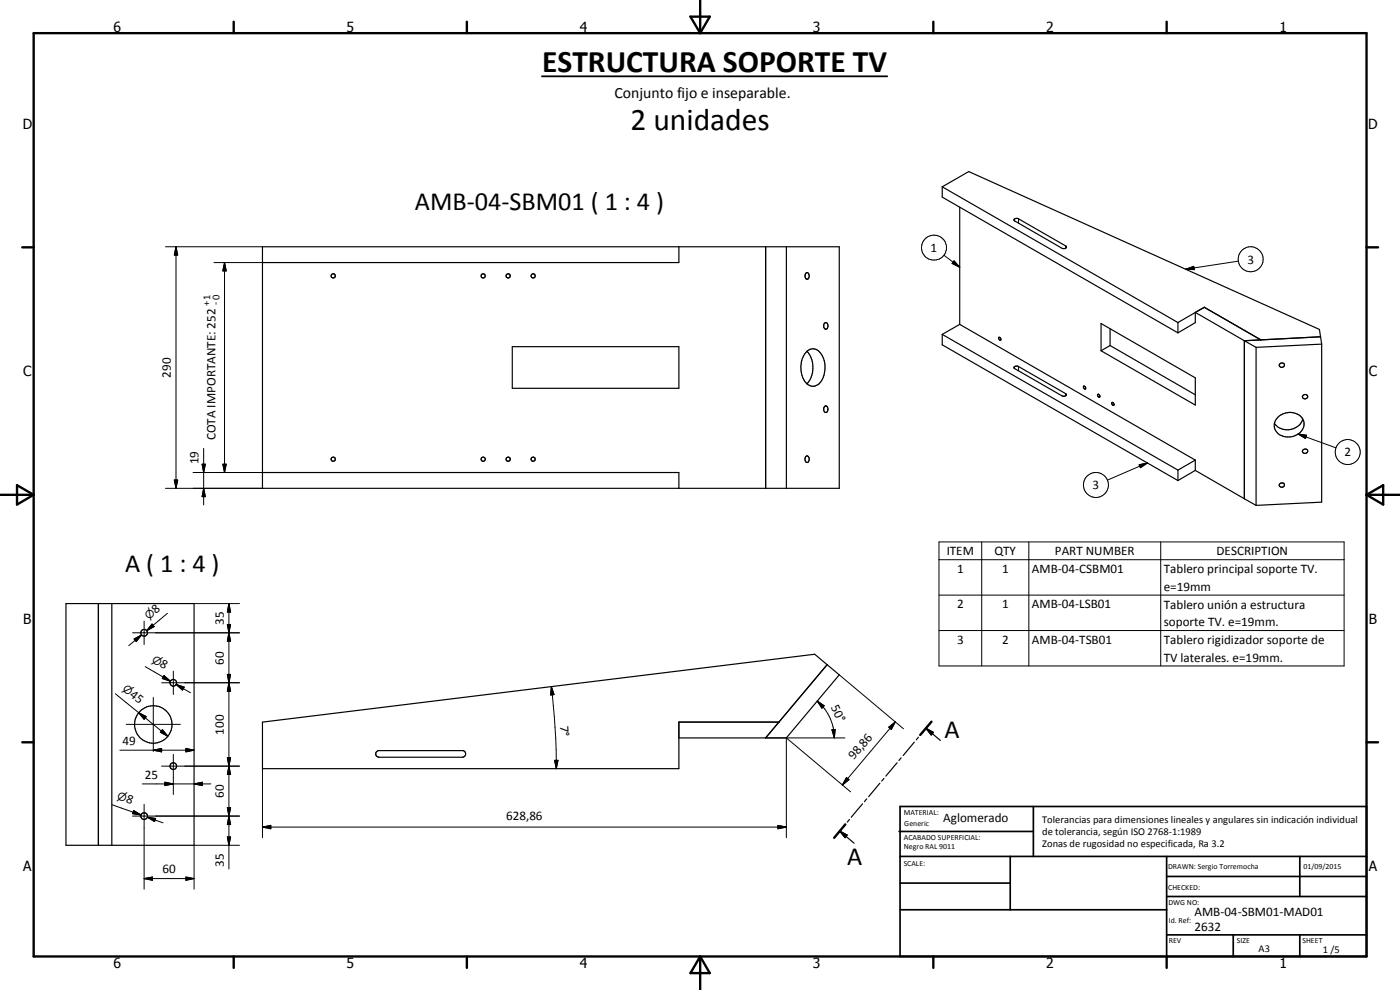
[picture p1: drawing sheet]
<svg xmlns="http://www.w3.org/2000/svg" width="420mm" height="297mm" viewBox="0 0 420 297" stroke-linecap="round" stroke-linejoin="round" font-family="sans-serif">
<g fill="none" stroke="#000" stroke-width=".35">
<path d="M282.8 56l7.9-4.5 105.3 47.3 .7 4.5M282.8 56v3.1l70.7 40.8M282.8 56l70.7 40.8M78.8 74h173.1v72.5h-173.1zM203.7 74v4.8h-124.9M229.8 74v72.5M236 74v72.5M288 62.1v35.2M304.4 65.7l.5-.2 .8 .2 14.3 8.3a.82 .82 0 0 1-1.3 .5l-14.2-8.2-.2-.2zM241.8 82a.76 .76 0 0 1 1 .2 .76 .76 0 0 1 0 .9 .64 .64 0 0 1-.8 .7 .64 .64 0 0 1-.4-.9zM247.4 97a.7 .7 0 0 1 .9 0 .7 .7 0 0 1 .2 .9l-.2 .7a.62 .62 0 0 1-.7 .1 .62 .62 0 0 1-.4-.6zM288 97.3l-5.2 3"/>
<path d="M288 97.3l70.7 40.7M330.4 97.1l28.3 16.3v8.1l-28.3-16.3zM333.2 98.6v5.1M353.5 96.8v3.1M358.7 93.7v3.1l-5.2 3.1M358.7 93.7l14.8 8.5M361.4 92.2l-7.9 4.6M361.4 92.2l17 9.8-4.9 .2M361.4 92.2l-2.7 1.5M153.7 104h50v12.5h-50zM242.1 105.5a2.81 2.81 0 0 1 4.6 1.2 7.5 7.5 0 0 1-1.3 8.7 2.94 2.94 0 0 1-4.3-1.7 7.7 7.7 0 0 1 1-8.2zM242.1 105.4a7.4 7.4 0 0 1 0 9.7"/>
<path d="M282.8 100.3v3.2l70.7 40.7M282.8 100.3l70.7 40.8M299.7 101.3a.49 .49 0 0 1 .6 .2 .49 .49 0 0 1-.1 .6l-.3-.2zM304.3 110.2l.6-.3 .8 .1 14.1 8.1a.5 .5 0 0 1 .1 .7 .5 .5 0 0 1-.7 .1l-14.7-8.3zM325.2 116v-.1a.46 .46 0 0 1 .6 .2 .46 .46 0 0 1-.2 .6zM329.5 118.3a.6 .6 0 0 1 .5 .9l-.5-.3zM333.2 103.7l-2.8 1.5M333.2 103.7l25.5 14.7M373.5 102.2l3.5 2M373.5 102.2v47.4M377 104.2v47.4M384.1 109.2a.74 .74 0 0 1 .9-.2 .74 .74 0 0 1 .4 .9 .77 .77 0 0 1-.9 .3 .77 .77 0 0 1-.5-.8z"/>
<path d="M391 118.7a.77 .77 0 0 1 1.1-.3 .77 .77 0 0 1 .2 1.1 .77 .77 0 0 1-1.2 0l-.2-.5zM396.3 101l-22.8 1.2M396.7 103.3v47.4l-19.7 .9M396.7 103.3l-19.7 .9M241.8 137a.7 .7 0 0 1 .9 0 .7 .7 0 0 1 .2 .9 .66 .66 0 0 1-.7 .9 .66 .66 0 0 1-.6-.9zM247.4 122a.74 .74 0 0 1 1 .1 .74 .74 0 0 1 0 1 .62 .62 0 0 1-.6 .7 .62 .62 0 0 1-.6-.7zM333.7 120.8a.46 .46 0 0 1 .5 .3 .46 .46 0 0 1-.2 .5l-.3-.3zM358.7 138l-5.2 3.1M358.7 138v3.1M383.6 125.1a4.7 4.7 0 0 1 7.7 1.5 4.5 4.5 0 0 1-6 4.4 3.4 3.4 0 0 1-2.7-2.4 3.4 3.4 0 0 1 1-3.5zM391 125.7a4.9 4.9 0 0 1-8.5 1.3M78.8 141.8h124.9v4.7"/>
<path d="M353.5 141.1v3.1M358.7 141.1l-5.2 3.1M358.7 141.1l14.8 8.5M373.5 149.6l3.5 2M19.8 181.1h38.4v72.5h-38.4zM29.5 181.1v72.5M33.6 181.1v72.5M248.2 199.4l-3.7-3.1-165.7 20.4v13.9h124.9v-13.9h30.1M248.2 199.4l3.7 3.1-15.9 18.9h-32.3M248.2 199.4l-18.4 22M277.9 218.5l2.2 1.3-.6 .7zM277.9 218.5l4.3 3.7"/>
<path d="M279.6 216.5l-3.4 4M112.9 225.6l.6-.4h25.5a1.02 1.02 0 0 1 .7 1.1 1.02 1.02 0 0 1-.9 .9h-25.1a1.02 1.02 0 0 1-.8-1.6zM260.1 239.7l-.7 .8M264.1 235l-3.4 4.1M265.3 233.6l-.7 .8M269.2 228.9l-3.4 4M270.5 227.4l-.7 .8M274.4 222.7l-3.4 4M275.6 221.2l-.6 .8M252 249.3l2.2 1.3-.6 .7zM252 249.3l4.3 3.7M253.7 247.4l-3.4 4"/>
<path d="M254.9 245.9l-.6 .8M258.9 241.2l-3.4 4"/>
<circle cx="100" cy="82.8" r=".62"/>
<circle cx="145" cy="82.8" r=".62"/>
<circle cx="152.5" cy="82.8" r=".62"/>
<circle cx="160" cy="82.8" r=".62"/>
<circle cx="100" cy="137.8" r=".63"/>
<circle cx="145" cy="137.8" r=".62"/>
<circle cx="152.5" cy="137.8" r=".63"/>
<circle cx="160" cy="137.8" r=".63"/>
<circle cx="391.7" cy="135.4" r=".74"/>
<circle cx="384.8" cy="145.5" r=".74"/>
<circle cx="43.2" cy="189.9" r="1.02"/>
<circle cx="46" cy="217.4" r="5.6"/>
<circle cx="52" cy="204.9" r="1"/>
<circle cx="52" cy="229.9" r="1"/>
<circle cx="43.3" cy="244.9" r="1"/>
</g>
<g fill="none" stroke="#000" stroke-width=".3">
<path d="M49.6 74h29.2M52.8 74l.5 2.5h-1zM52.8 74v72.5M64.2 78.8h14.6M67.4 78.8l.5 2.5h-1zM67.4 78.8v63M283.3 76.6l4.7 3.6M286.3 78.3l1.7 1.9-2.3-1.2zM305.7 65.7v1.3M319.8 73.8v.7M371.6 78.4l-15.7 2.4M355.9 80.8l2.4-.9 .1 1z"/>
<path d="M305.7 110v1.3M319.8 118.1v.6M60.7 139.3h.9l-.5 2.5zM61.1 134.5v17M66.9 139.3h1l-.5 2.5zM341.9 139.4l2.5-.5-2.1 1.4zM344.4 138.9l-12.1 5.2M389.6 130.2l2.5 .4-.3 1zM389.6 130.2l11.3 4.2M49.6 146.5h29.2M52.3 144h1l-.5 2.5zM57.9 141.8h20.9"/>
<path d="M61.1 146.5l.5 2.5h-.9zM281.8 162.6h121.6v37.2h-121.6zM281.8 167.9h121.6M281.8 178.6h121.6M294.6 162.6v37.2M308.8 162.6v37.2M348.3 162.6v37.2M39.8 189.9h32.1M40.2 191.7l2.3-1.2-1.6 2zM42.5 190.5l-3.9 3.2M43.3 186.4v7M45.6 187.2l.7 .8-2.3 1.2z"/>
<path d="M45.9 187.6l-1.9 1.6M50.2 184l-6.2 5.2M58.2 181.1h13.7M68.2 187.4h1l-.5 2.5zM68.7 189.9l.5 2.5h-1zM68.7 181.1l.5 2.5h-1zM68.7 181.1v79.6M281.8 189.2h121.6M34.6 208.2l7 5.6M37.9 217.3h16.2M41.6 213.8l2.3 1.2-.6 .8zM41.6 213.8l8.8 7.1"/>
<path d="M43.6 200l7.5 4.4M46 209.3v16.2M48.5 204.9h23.4M48.8 218.9l1.6 2-2.3-1.2zM49 203.1l2.1 1.3M49.2 202.7l1.9 1.7-2.4-.8zM52 201.4v7M52.9 205.4l2.4 .8-.5 .9zM52.9 205.4l4.3 2.5M68.2 202.4h1l-.5 2.5zM68.7 204.9l.5 2.5h-1zM165.5 206l.8 2.4-1 .1z"/>
<path d="M165.5 206l1.3 15.6 .2 9M245.3 210.4l2 1.4-.6 .7zM245.3 210.4a14.4 14.4 0 0 1 5.1 11M249.7 218.9h.9l-.2 2.5zM251.9 202.5l19.2 16.2M266.7 218.2l2-1.6-1.2 2.3zM268.7 216.6l-15.9 18.9M36 225.1h22.2M42.7 235.2h20.6M46 225.1l2.5-.5v1zM48.5 229.9h23.4M49.5 234.7l2.5 .5-2.5 .5z"/>
<path d="M52 226.4v12M55.8 224.6l2.4 .5-2.4 .5zM58.2 235.2l2.5-.5v1zM68.2 227.4h1l-.5 2.5zM68.7 229.9l.5 2.5h-1zM78.8 230.6v20.7M166.4 228.1h1.1l-.5 2.5zM229.8 221.4h23.8M254 233.3l.8 .6-2 1.6zM255.3 237.6l-19.3-16.2v29.9M33.6 241.4l8.7 3.1M39.8 244.9h32.1"/>
<path d="M40 243.7l2.3 .8M40.1 243.2l2.2 1.3-2.5-.4zM43.3 241.3v25.5M44.2 245.2l2.5 .4-.3 .9zM44.2 245.2l4.7 1.7M68.2 251.1h1l-.5 2.5zM68.2 242.4h1l-.5 2.5zM68.7 244.9l.5 2.5h-1zM71.9 253.6h-13.7v13.2M78.8 248.2l2.5-.6v1.1zM78.8 248.2h157.2M233.5 247.6l2.5 .6-2.5 .5z"/>
<path d="M43.3 263.6l2.5-.5v1zM43.3 263.6h14.9M55.8 263.1l2.4 .5-2.4 .5z"/>
<circle cx="280.3" cy="74.3" r="3.8"/>
<circle cx="375.3" cy="77.8" r="3.7"/>
<circle cx="404.5" cy="135.6" r="3.8"/>
<circle cx="328.9" cy="145.5" r="3.8"/>
</g>
<g fill="none" stroke="#000" stroke-width=".71">
<path d="M10.1 9.9h400v277.1h-400zM70.1 6.5v3.4M140.1 6.5v3.4M207.2 5h5.8l-2.9 4.9zM210.1 0v9.9M280.1 6.5v3.4M350.1 6.5v3.4M6.7 74.2h3.4M410.1 74.2h3.5M.1 148.5h10M5.1 145.6l5 2.9-5 2.9zM410.1 148.5h10"/>
<path d="M410.1 148.5l5-2.9v5.8zM279.6 216.5l-3.4 4M6.7 222.7h3.4M410.1 222.7h3.5M253.7 247.4l-3.4 4M70.1 287v3.4M140.1 287v3.4M210.1 287v10M210.1 287l2.9 5h-5.8zM280.1 287v3.4M350.1 287v3.4"/>
</g>
<g fill="none" stroke="#000" stroke-width=".51">
<path d="M269.8 249.5h40.3M270.1 242h140v45h-140zM270.1 257h140M303.2 257v16M310.1 242v15M350.1 257v30M390.1 257v12M270.1 265h33.1M270.1 273h80M350.1 269h60M350.1 263h60M350.1 280.5h60"/>
<path d="M370.1 280.5v6.5M390.1 280.5v6.5"/>
</g>
<g fill="#000">
<path d="M52.8 74l.5 2.5h-1zM286.3 78.3l1.7 1.9-2.3-1.2zM355.9 80.8l2.4-.9 .1 1zM67.4 78.8l.5 2.5h-1zM60.7 139.3h.9l-.5 2.5zM66.9 139.3h1l-.5 2.5zM389.6 130.2l2.5 .4-.3 1zM52.3 144h1l-.5 2.5zM61.1 146.5l.5 2.5h-.9zM341.9 139.4l2.5-.5-2.1 1.4zM40.2 191.7l2.3-1.2-1.6 2zM45.6 187.2l.7 .8-2.3 1.2z"/>
<path d="M68.2 187.4h1l-.5 2.5zM68.7 189.9l.5 2.5h-1zM68.7 181.1l.5 2.5h-1zM41.6 213.8l2.3 1.2-.6 .8zM48.8 218.9l1.6 2-2.3-1.2zM49.2 202.7l1.9 1.7-2.4-.8zM52.9 205.4l2.4 .8-.5 .9zM68.2 202.4h1l-.5 2.5zM68.7 204.9l.5 2.5h-1zM165.5 206l.8 2.4-1 .1zM245.3 210.4l2 1.4-.6 .7zM249.7 218.9h.9l-.2 2.5z"/>
<path d="M266.7 218.2l2-1.6-1.2 2.3zM277.9 218.5l2.2 1.3-.6 .7zM46 225.1l2.5-.5v1zM49.5 234.7l2.5 .5-2.5 .5zM55.8 224.6l2.4 .5-2.4 .5zM58.2 235.2l2.5-.5v1zM68.2 227.4h1l-.5 2.5zM68.7 229.9l.5 2.5h-1zM166.4 228.1h1.1l-.5 2.5zM254 233.3l.8 .6-2 1.6zM40.1 243.2l2.2 1.3-2.5-.4zM44.2 245.2l2.5 .4-.3 .9z"/>
<path d="M68.2 251.1h1l-.5 2.5zM68.2 242.4h1l-.5 2.5zM68.7 244.9l.5 2.5h-1zM78.8 248.2l2.5-.6v1.1zM233.5 247.6l2.5 .6-2.5 .5zM252 249.3l2.2 1.3-.6 .7zM43.3 263.6l2.5-.5v1zM55.8 263.1l2.4 .5-2.4 .5z"/>
</g>
<path d="M162.6 22.9h103.7" fill="none" stroke="#000" stroke-width=".53"/>
<g font-size="9.4">
<text x="162.7" y="21.5">ESTRUCTURA SOPORTE TV</text>
<text x="189.2" y="38.9">2 unidades</text>
</g>
<g font-size="7.9">
<text x="124.5" y="63">AMB-04-SBM01 ( 1 : 4 )</text>
<text x="37.6" y="171.6">A ( 1 : 4 )</text>
<text x="283.5" y="221.3">A</text>
<text x="254.2" y="259.5">A</text>
</g>
<text font-size="4.7" x="184.4" y="29.5">Conjunto fijo e inseparable.</text>
<g font-size="4.2">
<text x="34" y="9.6">6</text>
<text x="104" y="9.6">5</text>
<text x="174" y="9.6">4</text>
<text x="244" y="9.6">3</text>
<text x="314" y="9.6">2</text>
<text x="384" y="9.6">1</text>
<text x="6.8" y="38.7">D</text>
<text x="410.6" y="38.7">D</text>
<text x="7" y="112.9">C</text>
<text x="410.8" y="112.9">C</text>
<text x="7" y="187.1">B</text>
<text x="410.8" y="187.1">B</text>
<text x="7" y="261.4">A</text>
<text x="410.8" y="261.4">A</text>
<text x="34" y="290.4">6</text>
<text x="104" y="290.4">5</text>
<text x="174" y="290.4">4</text>
<text x="244" y="290.4">3</text>
<text x="314" y="290.4">2</text>
<text x="384" y="290.4">1</text>
</g>
<g font-size="3.9">
<text x="279.3" y="75.6">1</text>
<text x="374.3" y="79.1">3</text>
<text x="51.3" y="113.3" transform="rotate(-90 51.3 113.3)">290</text>
<text x="64.7" y="132.1" transform="rotate(-90 64.7 132.1)">COTA IMPORTANTE: 252</text>
<text x="403.5" y="136.9">2</text>
<text x="59.6" y="139.3" transform="rotate(-90 59.6 139.3)">19</text>
<text x="327.9" y="146.8">3</text>
<text x="284.1" y="166.5">ITEM</text>
<text x="298.4" y="166.5">QTY</text>
<text x="316.6" y="166.5">PART NUMBER</text>
<text x="365.1" y="166.5">DESCRIPTION</text>
<text x="287.2" y="171.9">1</text>
<text x="300.7" y="171.9">1</text>
<text x="309.7" y="171.9">AMB-04-CSBM01</text>
<text x="349.2" y="172">Tablero principal soporte TV.</text>
<text x="349.2" y="177.3">e=19mm</text>
<text x="46.8" y="184.1" transform="rotate(-40 46.8 184.1)">8</text>
<text x="287.2" y="182.5">2</text>
<text x="300.7" y="182.5">1</text>
<text x="309.7" y="182.5">AMB-04-LSB01</text>
<text x="349.2" y="182.6">Tablero unión a estructura</text>
<text x="67.2" y="187.5" transform="rotate(-90 67.2 187.5)">35</text>
<text x="349.2" y="187.9">soporte TV. e=19mm.</text>
<text x="287.2" y="193.1">3</text>
<text x="300.7" y="193.1">2</text>
<text x="309.7" y="193.1">AMB-04-TSB01</text>
<text x="349.2" y="193.2">Tablero rigidizador soporte de</text>
<text x="47.8" y="199.9" transform="rotate(30 47.8 199.9)">8</text>
<text x="67.2" y="199.4" transform="rotate(-90 67.2 199.4)">60</text>
<text x="349.2" y="198.5">TV laterales. e=19mm.</text>
<text x="38.8" y="208.7" transform="rotate(39 38.8 208.7)">45</text>
<text x="249.3" y="212.3" transform="rotate(65 249.3 212.3)">50°</text>
<text x="67.2" y="220.4" transform="rotate(-90 67.2 220.4)">100</text>
<text x="168.1" y="217.7" transform="rotate(87 168.1 217.7)">7°</text>
<text x="36.8" y="223.5">49</text>
<text x="43.5" y="233.6">25</text>
<text x="256.3" y="228.2" transform="rotate(-50 256.3 228.2)">98,86</text>
<text x="67.2" y="239.4" transform="rotate(-90 67.2 239.4)">60</text>
<text x="37.7" y="240.6" transform="rotate(20 37.7 240.6)">8</text>
<text x="151.9" y="246.1">628,86</text>
<text x="283.1" y="246.8">Aglomerado</text>
<text x="48.8" y="262">60</text>
<text x="67.2" y="260" transform="rotate(-90 67.2 260)">35</text>
<text x="358.5" y="275">AMB-04-SBM01-MAD01</text>
<text x="358.5" y="279.4">2632</text>
</g>
<g font-size="3.3">
<text x="44.7" y="186" transform="rotate(-40 44.7 186)">n</text>
<text x="45.3" y="198.5" transform="rotate(30 45.3 198.5)">n</text>
<text x="36.6" y="207" transform="rotate(39 36.6 207)">n</text>
<text x="35" y="239.6" transform="rotate(20 35 239.6)">n</text>
</g>
<g font-size="3.1">
<text x="63" y="91.9" transform="rotate(-90 63 91.9)">+1</text>
<text x="65.6" y="91.6" transform="rotate(-90 65.6 91.6)">-0</text>
<text x="312.7" y="246.8">Tolerancias para dimensiones lineales y angulares sin indicación individual</text>
<text x="312.7" y="250.4">de tolerancia, según ISO 2768-1:1989</text>
<text x="312.7" y="254">Zonas de rugosidad no especificada, Ra 3.2</text>
<text x="377.7" y="285.6">A3</text>
<text x="397" y="285.9">1 /5</text>
</g>
<g font-size="2.4">
<text x="271.2" y="244.4">MATERIAL:</text>
<text x="271.3" y="252">ACABADO SUPERFICIAL:</text>
<text x="271.4" y="247.9">Generic</text>
<text x="271.3" y="254.6">Negro RAL 9011</text>
<text x="271.2" y="259.7">SCALE:</text>
<text x="350.6" y="260.8">DRAWN: Sergio Torremocha</text>
<text x="391.2" y="260.6">01/09/2015</text>
<text x="350.6" y="267">CHECKED:</text>
<text x="350.6" y="271.4">DWG NO:</text>
<text x="350.8" y="276.9">Id. Ref:</text>
<text x="350.8" y="282.8">REV</text>
<text x="371.2" y="282.9">SIZE</text>
<text x="390.9" y="282.9">SHEET</text>
</g>
</svg>
